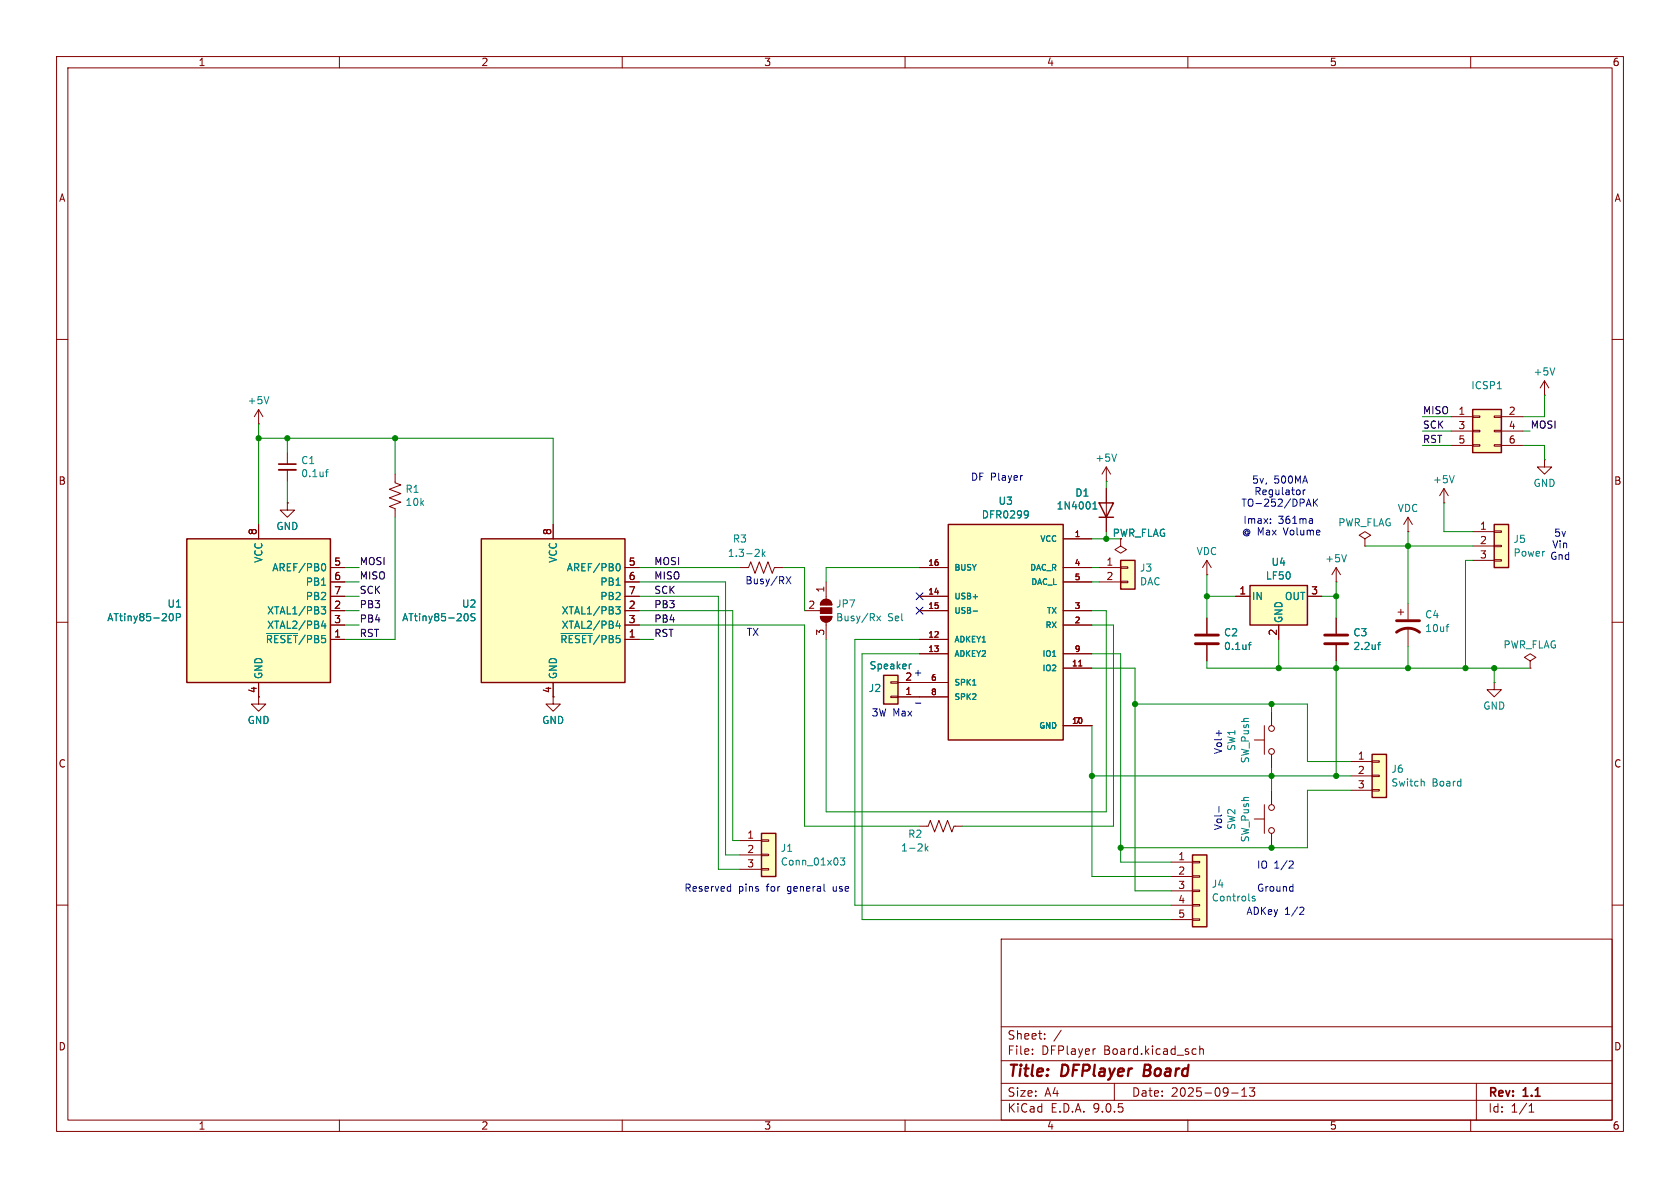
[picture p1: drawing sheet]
<svg xmlns="http://www.w3.org/2000/svg" width="297mm" height="210mm" viewBox="0 0 297 210" stroke-linecap="round" stroke-linejoin="round" font-family="sans-serif">
<g fill="none" stroke="#840000" stroke-width=".18">
<path d="M10 10h277v190h-277zM12 12h273v186h-273zM60 10v2M110 10v2M160 10v2M210 10v2M260 10v2M10 60h2M285 60h2M10 110h2M285 110h2M10 160h2"/>
<path d="M177 166h108v32h-108zM285 160h2M60 198v2M110 198v2M160 198v2M177 194.5h108M177 191.5h108M177 187.5h108M177 181.5h108M182.5 186.3v.1M182.5 185.5v.1M184.7 183.6v.1"/>
<path d="M184.7 182.8v.1M187.6 182.1l-1.3 2M193.7 185.4l-.3 .1M197 191.5v3M210 198v2M211 185.4l.5 .1M211.5 186.3l-.5 .1M212.1 185.5l.2-.1 .4 .1v.9M212.1 184.9v1.5M217.7 193.2h1.2M219.5 193.8h.9M219.5 192.7l.5-.4v1.5"/>
<path d="M220.9 192.3h.9l-.5 .6 .4 .1v.7l-.2 .1h-.4l-.2-.1M260 198v2M261 191.5v6.5M270.3 196.6h.9M270.3 195.5l.4-.4v1.5"/>
</g>
<path d="M202.4 188.2l-.2 2h.7" fill="none" stroke="#840000" stroke-width=".4"/>
<path d="M210.8 151.1h2.6v12.7h-2.6z" fill="#ffffc2"/>
<path d="M194.3 88.9h2.5l-1.2 2.5zM194.3 91.4h2.5M210.8 151.1h2.6v12.7h-2.6z" fill="none" stroke="#840000" stroke-width=".25"/>
<path d="M195.6 86.4v7.6M207 152.4h3.8M207 154.9h3.8M207 157.5h3.8M210.8 152.3h1.3v.2h-1.3zM210.8 154.8h1.3v.3h-1.3zM210.8 157.4h1.3v.2h-1.3zM210.8 159.9h1.3v.2h-1.3zM207 160h3.8M207 162.6h3.8M210.8 162.4h1.3v.3h-1.3z" fill="none" stroke="#840000" stroke-width=".18"/>
<path d="M193.2 90h.7M193.2 89.1l.4-.4v1.3M221.7 158.4l-.3 .1v.2l.5 .2v.2l-.2 .2-.3-.1" fill="none" stroke="#008484" stroke-width=".18"/>
<path d="M260.3 72.4h5.1v7.6h-5.1z" fill="#ffffc2"/>
<path d="M260.3 72.4h5.1v7.6h-5.1z" fill="none" stroke="#840000" stroke-width=".25"/>
<g fill="none" stroke="#840000" stroke-width=".18">
<path d="M256.5 73.7h3.8M256.5 76.2h3.8M256.5 78.7h3.8M260.3 73.5h1.3v.3h-1.3zM260.3 76.1h1.3v.2h-1.3zM260.3 78.6h1.3v.3h-1.3zM264.2 73.5h1.2v.3h-1.2zM264.2 76.1h1.2v.2h-1.2zM264.2 78.6h1.2v.3h-1.2zM265.4 73.7h3.8M265.4 76.2h3.8M265.4 78.7h3.8"/>
<path d="M45.7 123.2v1.3h1.3l-1.3 1.2-1.3-1.2h1.3"/>
</g>
<path d="M264.7 68.7h.7" fill="none" stroke="#008484" stroke-width=".18"/>
<path d="M33 95.3h25.4v25.4h-25.4z" fill="#ffffc2"/>
<path d="M33 95.3h25.4v25.4h-25.4z" fill="none" stroke="#840000" stroke-width=".25"/>
<path d="M45.7 92.7v2.6M58.4 100.3h2.6M58.4 102.9h2.6M58.4 105.4h2.6M58.4 108h2.6M58.4 110.5h2.6M58.4 113h2.6M247.1 108.2h1.1M247.6 107.7v1M248.9 106.7v2.8M248.9 111v3.3M45.7 120.7v2.5" fill="none" stroke="#840000" stroke-width=".18"/>
<path d="M57 99.7l.1-.1a.68 .68 0 0 1 .5 .7 .68 .68 0 0 1-.5 .6l-.1-.1M30.1 108.5h.1a.68 .68 0 0 1 .5 .6 .68 .68 0 0 1-.5 .6h-.1M31.2 109.1h.6l.1-.2-.1-.3-.6-.1v1.2M47.1 112h5.5M56.8 107.3h.8l-.5 .4 .4 .2v.5l-.2 .1h-.5M57.1 109.7l-.3 .9h.8M57.4 110.2v.9M255.6 110.8h.5M256.1 110.4h-.2" fill="none" stroke="#008484" stroke-width=".18"/>
<path d="M246.9 111.8a3.3 3.3 0 0 1 4.1 0M246.9 109.7h4.1" fill="none" stroke="#840000" stroke-width=".51"/>
<path d="M264.2 92.7h2.5v7.6h-2.5z" fill="#ffffc2"/>
<path d="M264.2 92.7h2.5v7.6h-2.5z" fill="none" stroke="#840000" stroke-width=".25"/>
<path d="M260.3 94h3.9M260.3 96.5h3.9M260.3 99.1h3.9M264.2 93.9h1.2v.2h-1.2zM264.2 96.4h1.2v.2h-1.2zM264.2 98.9h1.2v.3h-1.2z" fill="none" stroke="#840000" stroke-width=".18"/>
<path d="M167.6 92.7h20.4v38.1h-20.4z" fill="#ffffc2"/>
<path d="M167.6 92.7h20.4v38.1h-20.4z" fill="none" stroke="#840000" stroke-width=".25"/>
<g fill="none" stroke="#840000" stroke-width=".18">
<path d="M188 95.3h5M162.6 100.3h5M162.6 105.4h5M162.6 108h5M162.6 113h5M162.6 115.6h5M188 100.3h5M188 108h5M188 115.6h5M188 102.9h5M188 110.5h5M188 118.1h5"/>
<path d="M190.7 117.7h.6M162.6 120.7h5M162.6 123.2h5M188 128.3h5"/>
</g>
<path d="M181.5 90.3l.2 .1a1.03 1.03 0 0 1-.2 1.1M181.8 90.8l-.3 .3M172 108h.8M171.9 121.1h.6" fill="none" stroke="#008484" stroke-width=".18"/>
<path d="M156.2 119.4h2.5v5.1h-2.5z" fill="#ffffc2"/>
<path d="M156.2 119.4h2.5v5.1h-2.5z" fill="none" stroke="#840000" stroke-width=".25"/>
<g fill="none" stroke="#840000" stroke-width=".18">
<path d="M50.8 88.9v1.3h1.3l-1.3 1.2-1.3-1.2h1.3M50.8 88.9h.1M241.3 95.3l1-.7-1-.6-1 .6 1 .7v1.2M241.3 96.5h.1M142.2 108h2.8M145 109h2.1a1.02 1.02 0 0 1-1.1 1 1.02 1.02 0 0 1-1-1zM145.3 106.2a1.02 1.02 0 0 1 1.1-.2 1.02 1.02 0 0 1 .7 .9h-2.1zM146 102.9v3M146 110v3M213.4 109.2v2.8M213.4 114v2.8M236.2 102.9h.1"/>
<path d="M236.2 100.3l-.7 1.3M236.2 100.3l.8 1.3M236.2 100.3v2.6M270.5 116.8l1-.6-1-.6-1 .6 1 .6v1.3M270.5 118.1h.1M157.5 123.1h1.2v.2h-1.2zM157.5 120.5h1.2v.3h-1.2zM158.7 123.2h3.9M158.7 120.7h3.9M221.7 130.8h1.8M223.5 128.3v5.1M224.8 125.7v2.6"/>
<path d="M224.8 133.4v2.5M264.2 120.7v1.2h1.2l-1.2 1.3-1.3-1.3h1.3M264.2 120.7h.1"/>
<circle cx="224.8" cy="132.8" r=".51"/>
<circle cx="224.8" cy="128.8" r=".51"/>
</g>
<path d="M238 98l-.4 1.3M155 108.9l.7 .8M155.7 108.9l-.7 .8M161.1 117.4l-.3 .1M220.7 114h.5M221.2 113.6l-.3 .1v1.1" fill="none" stroke="#008484" stroke-width=".18"/>
<path d="M211.3 112.3h4.1M211.3 113.8h4.1" fill="none" stroke="#840000" stroke-width=".51"/>
<g fill="#840000" stroke="#840000" stroke-width=".18">
<path d="M145.3 106.2a1.02 1.02 0 0 1 1.1-.2 1.02 1.02 0 0 1 .7 .9h-2.1z"/>
<path d="M145 107.4h2.1v1.1h-2.1z"/>
<path d="M145 109h2.1a1.02 1.02 0 0 1-1.1 1 1.02 1.02 0 0 1-1-1z"/>
</g>
<path d="M221 103.5h10.1v7h-10.1z" fill="#ffffc2"/>
<path d="M221 103.5h10.1v7h-10.1z" fill="none" stroke="#840000" stroke-width=".25"/>
<g fill="none" stroke="#840000" stroke-width=".18">
<path d="M273 69.9h.1M273 67.3l-.7 1.3M273 67.3l.8 1.3M273 67.3v2.6M50.8 80v2M50.8 83.1v2M195.6 85.1h.1M195.6 82.6l-.8 1.2M195.6 82.6l.7 1.2M195.6 82.6v2.5M130.8 100.3h1.5l.4-1 .8 2 .7-2 .8 2 .8-2 .7 2 .4-1h1.5M218.4 105.4h2.6"/>
<path d="M226.1 110.5v2.5M231.1 105.4h2.6M236.2 109.2v2.8M236.2 114v2.8M162.6 146.1h1.5l.4-1.1 .7 2.1 .8-2.1 .8 2.1 .7-2.1 .8 2.1 .4-1h1.5"/>
</g>
<g fill="none" stroke="#008484" stroke-width=".18">
<path d="M274.9 65l-.5 1.3M57.5 83.4h.5M58 83l-.3 .2v1.1M134 97.1l.2 .2v.3l-.8 .8h.8M134.8 97.1v1.3M134.9 97.9l.4 .5M135.3 97.5l-.5 .5M197.4 80.3l-.4 1.2M243.5 114h.5M244 113.6l-.3 .1v1.1M163.6 149.2v1.2M163.7 150l.4 .4"/>
<path d="M164.1 149.6l-.5 .5"/>
</g>
<path d="M49.3 82h3" fill="none" stroke="#840000" stroke-width=".3"/>
<path d="M49.3 83.1h3" fill="none" stroke="#840000" stroke-width=".33"/>
<path d="M234.2 112.3h4.1M234.2 113.8h4.1" fill="none" stroke="#840000" stroke-width=".51"/>
<path d="M242.6 133.4h2.5v7.6h-2.5z" fill="#ffffc2"/>
<path d="M242.6 133.4h2.5v7.6h-2.5z" fill="none" stroke="#840000" stroke-width=".25"/>
<path d="M45.7 74.9h.1M45.7 72.4l-.7 1.3M45.7 72.4l.8 1.3M45.7 72.4v2.5M238.8 134.6h3.8M238.8 137.2h3.8M238.8 139.7h3.8M242.6 134.5h1.2v.2h-1.2zM242.6 137h1.2v.3h-1.2zM242.6 139.6h1.2v.2h-1.2z" fill="none" stroke="#840000" stroke-width=".18"/>
<path d="M47.5 70.1l-.4 1.3M251.4 138.1l.4 .2v.7" fill="none" stroke="#008484" stroke-width=".18"/>
<path d="M198.1 99.1h2.6v5h-2.6z" fill="#ffffc2"/>
<path d="M198.1 99.1h2.6v5h-2.6z" fill="none" stroke="#840000" stroke-width=".25"/>
<g fill="none" stroke="#840000" stroke-width=".18">
<path d="M198.1 95.3v1.2l1 .7-1 .6-1-.6 1-.7M213.4 99.1l-.8 1.2M213.4 99.1l.7 1.2M213.4 99.1v2.5M194.3 100.3h3.8M194.3 102.9h3.8M198.1 100.2h1.3v.3h-1.3zM198.1 102.7h1.3v.3h-1.3zM213.4 101.6h.1M224.8 139.7v2.5M221.7 144.8h1.8M223.5 142.2v5.1"/>
<path d="M224.8 147.3v2.6"/>
<circle cx="224.8" cy="142.7" r=".51"/>
<circle cx="224.8" cy="146.8" r=".51"/>
</g>
<path d="M85.1 95.3h25.4v25.4h-25.4z" fill="#ffffc2"/>
<path d="M85.1 95.3h25.4v25.4h-25.4z" fill="none" stroke="#840000" stroke-width=".25"/>
<g fill="none" stroke="#840000" stroke-width=".18">
<path d="M69.8 83.8v1.5l1.1 .4-2.1 .8 2.1 .7-2.1 .8 2.1 .8-2.1 .7 1 .4v1.5M97.8 92.7v2.6M248.9 94h.1M248.9 91.4l-.7 1.3M248.9 91.4l.8 1.3M248.9 91.4v2.6M255.3 88.9h.1M255.3 86.4l-.8 1.2M255.3 86.4l.7 1.2M255.3 86.4v2.5M110.5 100.3h2.5M110.5 102.9h2.5"/>
<path d="M110.5 105.4h2.5M110.5 108h2.5M110.5 110.5h2.5M110.5 113h2.5M97.8 120.7v3.8h1.3l-1.3 1.2-1.3-1.2h1.3"/>
</g>
<path d="M109.1 99.7l.1-.1a.68 .68 0 0 1 .5 .7 .68 .68 0 0 1-.5 .6l-.1-.1M257.1 84.1l-.4 1.2M82.2 108.5h.1a.68 .68 0 0 1 .5 .6 .68 .68 0 0 1-.5 .6h-.1M84 108.5h-.5l-.2 .1v.4l.6 .2 .1 .3-.3 .2h-.5M99.2 112h5.5M108.9 107.3h.7l-.4 .4 .4 .2v.5l-.2 .1h-.5M109.2 109.7l-.3 .9h.8M109.5 110.2v.9" fill="none" stroke="#008484" stroke-width=".18"/>
<path d="M134.6 147.3h2.6v7.6h-2.6z" fill="#ffffc2"/>
<path d="M134.6 147.3h2.6v7.6h-2.6z" fill="none" stroke="#840000" stroke-width=".25"/>
<g fill="none" stroke="#840000" stroke-width=".18">
<path d="M45.7 92.7v2.6M50.8 88.9h.1M97.8 92.7v2.6M188 95.3h5M195.6 86.4v2.5M195.6 91.4v2.6M273 81.3v1.3h1.3l-1.3 1.2-1.2-1.2h1.2M273 81.3h.1M58.4 100.3h2.6M58.4 105.4h2.6M58.4 108h2.6M58.4 113h2.6"/>
<path d="M58.4 102.9h2.6M58.4 110.5h2.6M110.5 100.3h2.5M110.5 105.4h2.5M110.5 108h2.5M110.5 113h2.5M110.5 102.9h2.5M110.5 110.5h2.5M162.6 100.3h5M162.6 105.4h5M162.6 108h5M162.6 113h5"/>
<path d="M162.6 115.6h5M188 100.3h5M188 108h5M188 115.6h5M188 102.9h5M188 110.5h5M188 118.1h5M190.7 117.7h.6M213.4 109.2v2.8M213.4 114v2.8M218.4 105.4h2.6M226.1 110.5v2.5"/>
<path d="M231.1 105.4h2.6M236.2 109.2v2.8M236.2 114v2.8M45.7 120.7v2.5M97.8 120.7v2.5M158.7 120.7h8.9M158.7 123.2h8.9M188 128.3h5M130.8 148.6h3.8M130.8 151.1h3.8M130.8 153.7h3.8M134.6 148.5h1.3v.2h-1.3z"/>
<path d="M134.6 151h1.3v.3h-1.3zM134.6 153.5h1.3v.3h-1.3z"/>
</g>
<g fill="none" stroke="#008484" stroke-width=".18">
<path d="M57 99.7l.1-.1a.68 .68 0 0 1 .5 .7 .68 .68 0 0 1-.5 .6l-.1-.1M109.1 99.7l.1-.1a.68 .68 0 0 1 .5 .7 .68 .68 0 0 1-.5 .6l-.1-.1M181.5 90.3l.2 .1a1.03 1.03 0 0 1-.2 1.1M181.8 90.8l-.3 .3M193.2 90h.7M193.2 89.1l.4-.4v1.3M30.1 108.5h.1a.68 .68 0 0 1 .5 .6 .68 .68 0 0 1-.5 .6h-.1M31.2 109.1h.6l.1-.2-.1-.3-.6-.1v1.2M47.1 112h5.5M56.8 107.3h.8l-.5 .4 .4 .2v.5l-.2 .1h-.5M57.1 109.7l-.3 .9h.8M57.4 110.2v.9"/>
<path d="M82.2 108.5h.1a.68 .68 0 0 1 .5 .6 .68 .68 0 0 1-.5 .6h-.1M84 108.5h-.5l-.2 .1v.4l.6 .2 .1 .3-.3 .2h-.5M99.2 112h5.5M108.9 107.3h.7l-.4 .4 .4 .2v.5l-.2 .1h-.5M109.2 109.7l-.3 .9h.8M109.5 110.2v.9M161.1 117.4l-.3 .1M172 108h.8M220.7 114h.5M221.2 113.6l-.3 .1v1.1M243.5 114h.5M244 113.6l-.3 .1v1.1"/>
<path d="M171.9 121.1h.6M148.6 151.7h.7l-.4 .4 .4 .2v.5l-.2 .1-.5-.1"/>
</g>
<g fill="none" stroke="#008400" stroke-width=".18">
<path d="M45.7 77.5h52.1v15.2M45.7 74.9v17.8M50.8 77.5v2.5M69.8 77.5v6.3M251.5 76.2h5M251.5 73.7h5M251.5 78.7h5M269.2 78.7h3.8v2.6M269.2 76.2h1.3M273 69.9v3.8h-3.8M50.8 85.1v3.8M69.8 91.4v21.6h-8.8"/>
<path d="M193 95.3h5.1M195.6 85.1v1.3M195.6 94v1.3M241.3 96.5h19M248.9 94v12.7M255.3 88.9v5.1h5M260.3 99.1h-1.2v19M61 105.4h2.5M61 110.5h2.5M61 108h2.5M61 102.9h2.5M61 100.3h2.5"/>
<path d="M113 105.4h14v48.3h3.8M113 110.5h29.2v35.6h20.4M113 108h16.5v40.6h1.3M113 113h2.6M113 102.9h15.3v48.2h2.5M113 100.3h17.8M138.4 100.3h3.8v7.7M162.6 115.6h-10.2v47h54.6M162.6 113h-11.5v47h55.9M162.6 100.3h-16.6v2.6M193 118.1h7.7v39.4h6.3M193 115.6h5.1v36.8h8.9"/>
<path d="M193 108h2.6v35.5h-49.6v-30.5M193 110.5h3.8v35.6h-26.6M193 102.9h1.3M193 100.3h1.3M213.4 116.8v1.3h57.1M213.4 105.4h5M213.4 101.6v7.6M226.1 113v5.1M233.7 105.4h2.5M236.2 102.9v6.3M236.2 116.8v20.4M248.9 114.3v3.8"/>
<path d="M264.2 118.1v2.6M193 128.3v26.6h14M193 137.2h45.8M200.7 124.5h30.4v10.1h7.7M224.8 124.5v1.2M224.8 135.9v3.8M238.8 139.7h-7.7v10.2h-33"/>
</g>
<path d="M162 107.3l1.2 1.3M162 104.8l1.2 1.2M163.2 107.3l-1.2 1.3M163.2 104.8l-1.2 1.2" fill="none" stroke="#000084" stroke-width=".18"/>
<g fill="none" stroke="#0000c2" stroke-width=".18">
<path d="M180.7 84.1h.1M224.6 92.4v.1M224.6 91.7v.2M230.4 86.6v.9M230.8 86.6l-.4 .2M230.9 89.5l.5-1.3 .4 1.3M231.1 89.1h.6M231.9 91.7l.1 .2v.6M232 92.5h-.1M232 92h-.1M232.2 88.2v1.3M232.4 88.8l.5 .7"/>
<path d="M232.9 88.2l-.7 .8M139 101.9l.8 1.3M139.8 101.9l-.8 1.3M161.8 124.3h1M215.5 129.1v1M128.8 156.7l.4 .1M129.2 156.3v1.3M129.2 157.5l-.4 .1M215.5 142.6v1M228.1 152.2l.4 .1 .1 .3-.7 .9h.7M228.5 156.7l.1 .1M228.6 156.3v1.3"/>
<path d="M228.6 157.5l-.1 .1M230 160.4h.4l.1 .3-.8 .9h.8"/>
</g>
<g fill="#008400" stroke="#008400" stroke-width=".18">
<circle cx="200.7" cy="124.5" r=".46"/>
<circle cx="213.4" cy="105.4" r=".46"/>
<circle cx="224.8" cy="137.2" r=".46"/>
<circle cx="224.8" cy="149.9" r=".46"/>
<circle cx="198.1" cy="149.9" r=".46"/>
<circle cx="193" cy="137.2" r=".46"/>
<circle cx="259.1" cy="118.1" r=".46"/>
<circle cx="248.9" cy="118.1" r=".46"/>
<circle cx="264.2" cy="118.1" r=".46"/>
<circle cx="236.2" cy="137.2" r=".46"/>
<circle cx="224.8" cy="124.5" r=".46"/>
<circle cx="226.1" cy="118.1" r=".46"/>
<circle cx="236.2" cy="118.1" r=".46"/>
<circle cx="236.2" cy="105.4" r=".46"/>
<circle cx="195.6" cy="95.3" r=".46"/>
<circle cx="50.8" cy="77.5" r=".46"/>
<circle cx="45.7" cy="77.5" r=".46"/>
<circle cx="69.8" cy="77.5" r=".46"/>
<circle cx="248.9" cy="96.5" r=".46"/>
</g>
<g font-size="2.8" fill="#840000">
<text x="178" y="190.9">Title:</text>
<text x="187.7" y="190.9">DFPlayer</text>
<text x="203" y="190.9">Board</text>
</g>
<g font-size="2.1" fill="#840000">
<text x="178" y="184">Sheet:</text>
<text x="178" y="186.7">File:</text>
<text x="184.1" y="186.7">DFPlayer</text>
<text x="195.2" y="186.7">Board.kicad_sch</text>
<text x="178" y="196.9">KiCad</text>
<text x="178" y="194.1">Size:</text>
<text x="184.7" y="194.1">A4</text>
<text x="185.7" y="196.9">E.D.A.</text>
<text x="193.3" y="196.9">9.0.5</text>
<text x="200" y="194.1">Date:</text>
<text x="207" y="194.1">2025-09-13</text>
<text x="263" y="194.3">Rev:</text>
<text x="263" y="196.9">Id:</text>
<text x="267.1" y="196.9">1/1</text>
<text x="269.4" y="194.3">1.1</text>
</g>
<g font-size="1.8" fill="#840000">
<text x="35" y="11.9">1</text>
<text x="85" y="11.9">2</text>
<text x="135" y="11.9">3</text>
<text x="185" y="11.9">4</text>
<text x="235" y="11.9">5</text>
<text x="285" y="11.9">6</text>
<text x="10.3" y="35.9">A</text>
<text x="285.3" y="35.9">A</text>
<text x="257.7" y="73.4">1</text>
<text x="257.7" y="75.9">3</text>
<text x="266.6" y="73.4">2</text>
<text x="266.6" y="75.9">4</text>
<text x="257.7" y="78.5">5</text>
<text x="266.6" y="78.5">6</text>
<text x="10.3" y="85.9">B</text>
<text x="285.3" y="85.9">B</text>
<text x="45.5" y="94.7" transform="rotate(-90 45.5 94.7)">8</text>
<text x="97.5" y="94.7" transform="rotate(-90 97.5 94.7)">8</text>
<text x="196.6" y="95.1">PWR_FLAG</text>
<text x="261.5" y="93.7">1</text>
<text x="59" y="100.1">5</text>
<text x="111.1" y="100.1">5</text>
<text x="195.5" y="100.1">1</text>
<text x="261.5" y="96.3">2</text>
<text x="261.5" y="98.8">3</text>
<text x="59" y="102.6">6</text>
<text x="59" y="105.2">7</text>
<text x="59" y="107.7">2</text>
<text x="111.1" y="102.6">6</text>
<text x="111.1" y="105.2">7</text>
<text x="111.1" y="107.7">2</text>
<text x="142.8" y="107.7">2</text>
<text x="145.8" y="104.8" transform="rotate(-90 145.8 104.8)">1</text>
<text x="195.5" y="102.6">2</text>
<text x="219" y="105.2">1</text>
<text x="231.7" y="105.2">3</text>
<text x="59" y="110.2">3</text>
<text x="59" y="112.8">1</text>
<text x="111.1" y="110.2">3</text>
<text x="111.1" y="112.8">1</text>
<text x="145.8" y="112.5" transform="rotate(-90 145.8 112.5)">3</text>
<text x="225.8" y="112.5" transform="rotate(-90 225.8 112.5)">2</text>
<text x="161.4" y="119.7">+</text>
<text x="45.5" y="122.6" transform="rotate(-90 45.5 122.6)">4</text>
<text x="97.5" y="122.6" transform="rotate(-90 97.5 122.6)">4</text>
<text x="159.9" y="122.9">1</text>
<text x="159.9" y="120.4">2</text>
<text x="10.3" y="135.9">C</text>
<text x="240" y="134.4">1</text>
<text x="240" y="136.9">2</text>
<text x="285.3" y="135.9">C</text>
<text x="240" y="139.4">3</text>
<text x="132" y="148.3">1</text>
<text x="132" y="150.9">2</text>
<text x="132" y="153.4">3</text>
<text x="208.2" y="152.1">1</text>
<text x="208.2" y="154.7">2</text>
<text x="208.2" y="157.2">3</text>
<text x="208.2" y="159.8">4</text>
<text x="208.2" y="162.3">5</text>
<text x="10.3" y="185.9">D</text>
<text x="285.3" y="185.9">D</text>
<text x="35" y="199.9">1</text>
<text x="85" y="199.9">2</text>
<text x="135" y="199.9">3</text>
<text x="185" y="199.9">4</text>
<text x="235" y="199.9">5</text>
<text x="285" y="199.9">6</text>
</g>
<g font-size="1.8" fill="#008484">
<text x="43.7" y="71.7">+5V</text>
<text x="260" y="69">ICSP1</text>
<text x="271" y="66.6">+5V</text>
<text x="53.1" y="82.2">C1</text>
<text x="193.5" y="81.8">+5V</text>
<text x="53.1" y="84.6">0.1uf</text>
<text x="71.6" y="87.3">R1</text>
<text x="71.6" y="89.6">10k</text>
<text x="176.4" y="89.4">U3</text>
<text x="190" y="88">D1</text>
<text x="253.2" y="85.6">+5V</text>
<text x="271" y="86.3">GND</text>
<text x="48.8" y="93.9">GND</text>
<text x="173.5" y="91.9">DFR0299</text>
<text x="186.7" y="90.3">1N4001</text>
<text x="236.5" y="93.3">PWR_FLAG</text>
<text x="247" y="90.7">VDC</text>
<text x="46.6" y="99.6" transform="rotate(-90 46.6 99.6)">VCC</text>
<text x="48" y="101.2">AREF/PB0</text>
<text x="98.7" y="99.6" transform="rotate(-90 98.7 99.6)">VCC</text>
<text x="100.1" y="101.2">AREF/PB0</text>
<text x="128.6" y="98.7">1.3-2k</text>
<text x="129.5" y="96.1">R3</text>
<text x="201.4" y="101.3">J3</text>
<text x="211.4" y="98.3">VDC</text>
<text x="224.7" y="100.2">U4</text>
<text x="234.2" y="99.6">+5V</text>
<text x="267.5" y="96.2">J5</text>
<text x="267.5" y="98.6">Power</text>
<text x="29.5" y="107.6">U1</text>
<text x="54" y="103.7">PB1</text>
<text x="54" y="106.3">PB2</text>
<text x="81.6" y="107.6">U2</text>
<text x="106" y="103.7">PB1</text>
<text x="106" y="106.3">PB2</text>
<text x="147.7" y="107.6">JP7</text>
<text x="201.4" y="103.7">DAC</text>
<text x="221.2" y="106.3">IN</text>
<text x="223.7" y="102.6">LF50</text>
<text x="227.1" y="106.3">OUT</text>
<text x="18.9" y="110">ATtiny85-20P</text>
<text x="46.9" y="113.9">~{RESET}/PB5</text>
<text x="47.1" y="108.8">XTAL1/PB3</text>
<text x="47.1" y="111.4">XTAL2/PB4</text>
<text x="71" y="110">ATtiny85-20S</text>
<text x="99" y="113.9">~{RESET}/PB5</text>
<text x="99.2" y="108.8">XTAL1/PB3</text>
<text x="99.2" y="111.4">XTAL2/PB4</text>
<text x="147.7" y="110">Busy/Rx</text>
<text x="156.9" y="110">Sel</text>
<text x="216.3" y="112.7">C2</text>
<text x="226.9" y="110.2" transform="rotate(-90 226.9 110.2)">GND</text>
<text x="239.2" y="112.7">C3</text>
<text x="251.9" y="109.5">C4</text>
<text x="251.9" y="111.9">10uf</text>
<text x="153.6" y="118.5">Speaker</text>
<text x="216.3" y="115.1">0.1uf</text>
<text x="239.2" y="115.1">2.2uf</text>
<text x="265.7" y="114.8">PWR_FLAG</text>
<text x="46.6" y="120.1" transform="rotate(-90 46.6 120.1)">GND</text>
<text x="98.7" y="120.1" transform="rotate(-90 98.7 120.1)">GND</text>
<text x="153.5" y="122.5">J2</text>
<text x="262.1" y="125.6">GND</text>
<text x="43.7" y="128.2">GND</text>
<text x="95.8" y="128.2">GND</text>
<text x="218.6" y="132.8" transform="rotate(-90 218.6 132.8)">SW1</text>
<text x="221" y="135" transform="rotate(-90 221 135)">SW_Push</text>
<text x="245.9" y="136.8">J6</text>
<text x="245.9" y="139.2">Switch</text>
<text x="253.2" y="139.2">Board</text>
<text x="160.5" y="148.3">R2</text>
<text x="218.6" y="146.8" transform="rotate(-90 218.6 146.8)">SW2</text>
<text x="221" y="149" transform="rotate(-90 221 149)">SW_Push</text>
<text x="137.9" y="150.8">J1</text>
<text x="137.9" y="153.2">Conn_01x03</text>
<text x="159.2" y="150.7">1-2k</text>
<text x="214.1" y="157.1">J4</text>
<text x="214.1" y="159.6">Controls</text>
</g>
<g font-size="1.8">
<text x="251.5" y="73.3">MISO</text>
<text x="251.5" y="75.9">SCK</text>
<text x="270.5" y="75.9">MOSI</text>
<text x="251.5" y="78.4">RST</text>
<text x="63.5" y="100">MOSI</text>
<text x="115.6" y="100">MOSI</text>
<text x="63.5" y="105.1">SCK</text>
<text x="63.5" y="102.5">MISO</text>
<text x="63.5" y="107.6">PB3</text>
<text x="115.6" y="105.1">SCK</text>
<text x="115.6" y="102.5">MISO</text>
<text x="115.6" y="107.6">PB3</text>
<text x="63.5" y="110.1">PB4</text>
<text x="63.5" y="112.7">RST</text>
<text x="115.6" y="112.7">RST</text>
<text x="115.6" y="110.1">PB4</text>
</g>
<g font-size="1.8" fill="#0000c2">
<text x="171.5" y="85.2">DF Player</text>
<text x="219.3" y="89.8">TO-252/DPAK</text>
<text x="221.3" y="85.7">5v,</text>
<text x="221.6" y="87.7">Regulator</text>
<text x="225.2" y="85.7">500MA</text>
<text x="219.5" y="94.9">@ Max</text>
<text x="219.7" y="92.8">Imax:</text>
<text x="226" y="92.8">361ma</text>
<text x="227.1" y="94.9">Volume</text>
<text x="274.7" y="95.1">5v</text>
<text x="274" y="99.2">Gnd</text>
<text x="274.3" y="97.1">Vin</text>
<text x="131.7" y="103.5">Busy/RX</text>
<text x="131.9" y="112.6">TX</text>
<text x="154" y="126.9">3W Max</text>
<text x="216.3" y="133.4" transform="rotate(-90 216.3 133.4)">Vol+</text>
<text x="216.3" y="146.9" transform="rotate(-90 216.3 146.9)">Vol-</text>
<text x="222.1" y="153.8">IO</text>
<text x="225.2" y="153.8">1/2</text>
<text x="120.9" y="157.8">Reserved</text>
<text x="130.5" y="157.8">pins</text>
<text x="135.6" y="157.8">for</text>
<text x="139.5" y="157.8">general</text>
<text x="147.7" y="157.8">use</text>
<text x="220.2" y="161.9">ADKey</text>
<text x="222.1" y="157.8">Ground</text>
<text x="227.1" y="161.9">1/2</text>
</g>
<g font-size="1.4" fill="#008484">
<text x="183.8" y="96">VCC</text>
<text x="168.7" y="101.1">BUSY</text>
<text x="182" y="101.1">DAC_R</text>
<text x="168.7" y="106.1">USB+</text>
<text x="182.2" y="103.6">DAC_L</text>
<text x="168.7" y="108.7">USB-</text>
<text x="168.7" y="113.8">ADKEY1</text>
<text x="184.7" y="111.2">RX</text>
<text x="184.9" y="108.7">TX</text>
<text x="168.7" y="116.3">ADKEY2</text>
<text x="184.2" y="116.3">IO1</text>
<text x="184.2" y="118.8">IO2</text>
<text x="168.7" y="121.4">SPK1</text>
<text x="168.7" y="123.9">SPK2</text>
<text x="183.6" y="129">GND</text>
</g>
<g font-size="1.4" fill="#840000">
<text x="189.9" y="95">1</text>
<text x="164" y="100.1">16</text>
<text x="189.9" y="100.1">4</text>
<text x="164" y="105.2">14</text>
<text x="164" y="107.7">15</text>
<text x="189.9" y="102.6">5</text>
<text x="189.9" y="107.7">3</text>
<text x="164" y="112.8">12</text>
<text x="189.9" y="110.2">2</text>
<text x="164" y="115.3">13</text>
<text x="189.4" y="117.9">11</text>
<text x="189.9" y="115.3">9</text>
<text x="164.5" y="120.4">6</text>
<text x="164.5" y="122.9">8</text>
<text x="189.4" y="128">10</text>
<text x="189.9" y="128">7</text>
</g>
</svg>
